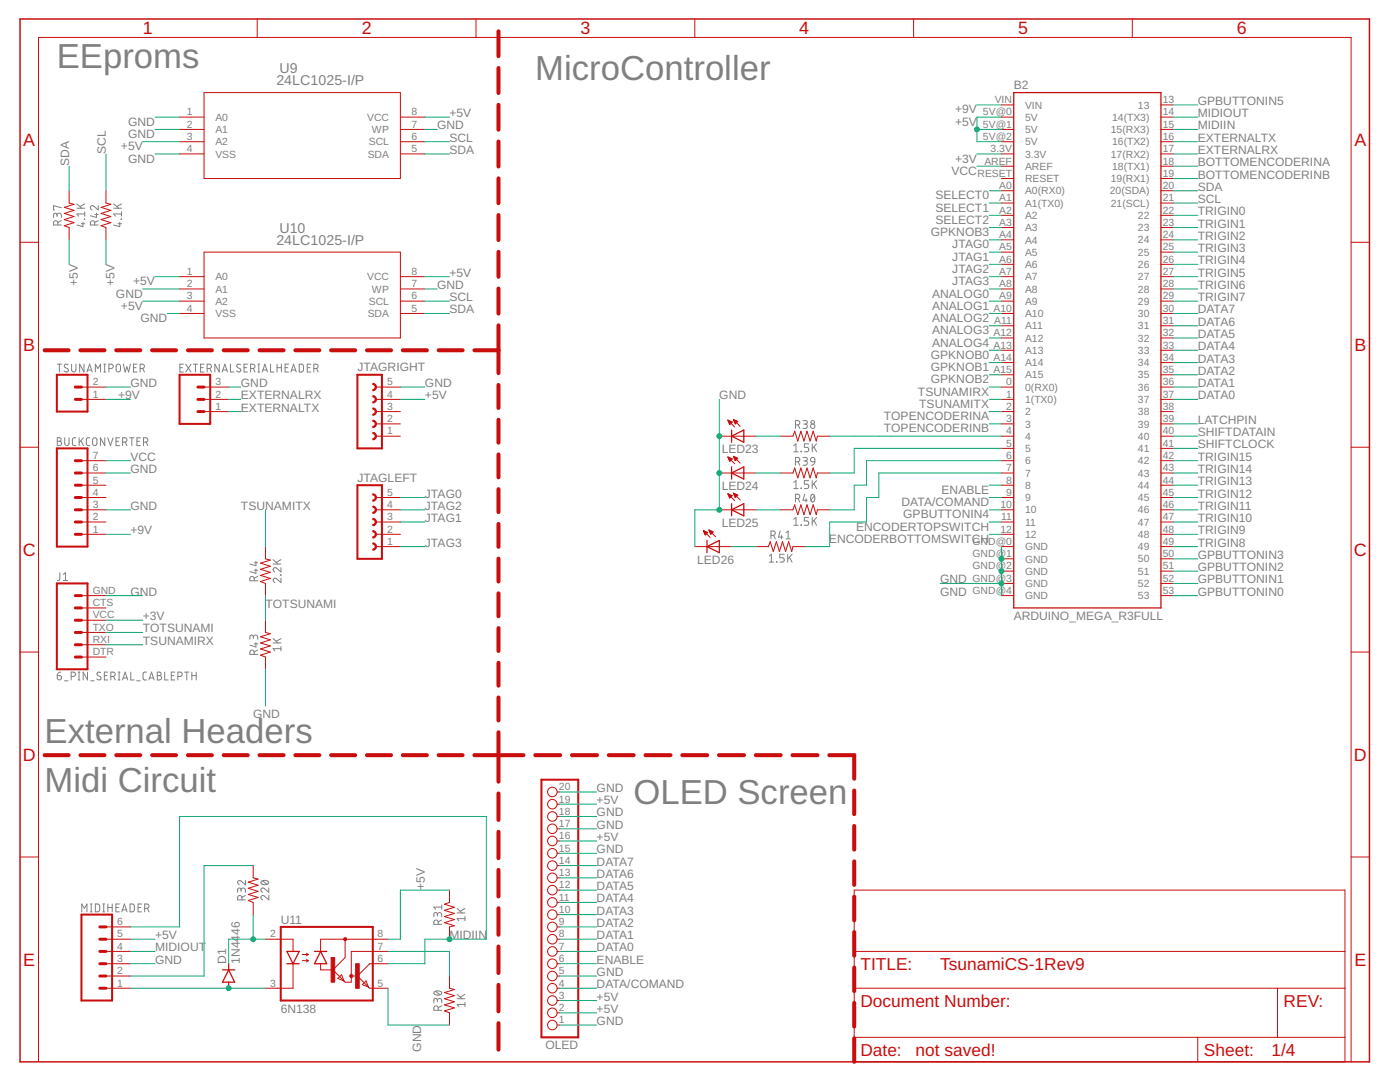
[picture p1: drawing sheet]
<svg xmlns="http://www.w3.org/2000/svg" width="279mm" height="216mm" viewBox="0 0 279 216" stroke-linecap="round" stroke-linejoin="round" font-family="sans-serif">
<g fill="none" stroke="#808080" stroke-width=".2">
<path d="M11.4 43a.43 .43 0 0 1 .4-.5 .43 .43 0 0 1 .5 .5v.4M11.4 43.2l-.1-.5-.3-.2-.3 .2v.7M11.6 44.9v-.4a.43 .43 0 0 0-.5-.5 .43 .43 0 0 0-.4 .5v.4h1.6M12.3 41.5l-1.6-.5v.9h.2M12.3 44l-.7 .4M15.3 41.6h1.6M15.3 40.7l1 .9M16.2 44.6h.7M16.6 44.4v.8l-1.3-.3M16.8 43.7l.1 .1zM16.9 42.7h-1.6l.4 .4M16.9 42.3v.8"/>
<path d="M16.9 40.7l-.9 .5M18.9 44.9v-.4a.43 .43 0 0 0-.4-.5 .43 .43 0 0 0-.5 .5v.4h1.6M18.9 42.8h.7M19.3 42.5v.9l-1.3-.3M19.6 41v.9l-.9-.8a.43 .43 0 0 0-.6 .2 .43 .43 0 0 0 .3 .6M19.6 44l-.7 .4M22.7 41.6h1.6M22.7 40.7l.9 .9M23.6 44.6h.7M23.9 44.4v.8l-1.2-.3M24.2 43.7l.1 .1zM24.3 42.3v.8"/>
<path d="M24.3 42.7h-1.6l.3 .4M24.3 40.7l-1 .5M11.4 72.7h.9M11.9 72.7v1.5M13.6 72.8a.4 .4 0 0 0-.6-.1 .4 .4 0 0 0-.1 .5l.6 .4a.42 .42 0 0 1-.1 .7 .42 .42 0 0 1-.6-.3M14.3 72.7v1.1a.43 .43 0 0 0 .4 .4 .43 .43 0 0 0 .5-.4v-1.1M16.8 72.7v1.5l-.9-1.5v1.5M17.4 74.2l.5-1.5 .5 1.5M17.5 73.8h.8M19 74.2v-1.5l.5 .8 .6-.8v1.5M20.7 72.7h.4M20.7 74.2h.4"/>
<path d="M20.9 72.7v1.5M21.7 73.5h.5a.43 .43 0 0 0 .4-.4 .43 .43 0 0 0-.4-.4h-.5v1.5M23.3 72.8l.3-.1 .3 .1 .1 1a.43 .43 0 0 1-.4 .4 .43 .43 0 0 1-.4-.4zM24.6 72.7l.4 1.5 .3-1 .4 1 .3-1.5M26.6 73.4h.6M27.3 72.7h-.7v1.5h.7M28 73.5h.4a.43 .43 0 0 0 .4-.4 .43 .43 0 0 0-.4-.4h-.4v1.5M28.5 73.5l.3 .7M35.9 73.4h.5M36.6 72.7h-.7v1.5h.7M37.1 72.7l1 1.5M38.1 72.7l-1 1.5"/>
<path d="M38.6 72.7h.8M39 72.7v1.5M40 73.4h.6M40.7 72.7h-.7v1.5h.7M41.3 73.5h.5a.43 .43 0 0 0 .4-.4 .43 .43 0 0 0-.4-.4h-.5v1.5M41.9 73.5l.3 .7M43.8 72.7v1.5l-.9-1.5v1.5M44.3 74.2l.6-1.5 .5 1.5M44.5 73.8h.8M46 72.7v1.5h.7M48 72.8a.39 .39 0 0 0-.6-.1 .39 .39 0 0 0 0 .6l.5 .3a.39 .39 0 0 1 .1 .6 .39 .39 0 0 1-.7-.1l-.1-.1M48.7 73.4h.5"/>
<path d="M49.4 72.7h-.7v1.5h.7M50 73.5h.5a.43 .43 0 0 0 .4-.4 .43 .43 0 0 0-.4-.4h-.5v1.5M50.5 73.5l.4 .7M51.5 72.7h.3M51.5 74.2h.3M51.6 72.7v1.5M52.3 74.2l.6-1.5 .5 1.5M52.5 73.8h.8M54 72.7v1.5h.7M55.3 73.4h.9M55.3 72.7v1.5M56.2 72.7v1.5"/>
<path d="M56.9 73.4h.5M57.6 72.7h-.7v1.5h.7M58.1 74.2l.5-1.5 .5 1.5M58.2 73.8h.8M59.7 72.7h.6l.2 .2 .1 .9-.3 .4h-.6zM61.3 73.4h.5M62 72.7h-.7v1.5h.7M62.6 73.5h.5a.43 .43 0 0 0 .4-.4 .43 .43 0 0 0-.4-.4h-.5v1.5M63.2 73.5l.3 .7M11.4 87.4l.7 .1 .1 .3-.3 .3a.43 .43 0 0 1 .4 .4 .43 .43 0 0 1-.4 .4h-.5zM11.4 88.1h.5M12.9 87.4v1.1a.43 .43 0 0 0 .4 .4 .43 .43 0 0 0 .5-.4v-1.1"/>
<path d="M15.2 87.4h-.5l-.2 .3v1l.2 .2h.5M15.8 87.4v1.5M16.2 87.9l.5 1M16.7 87.4l-.9 .9M17.9 87.4h-.5l-.2 .3 .1 1 .3 .2h.3M18.6 87.5l.5-.1 .2 .2v.9a.43 .43 0 0 1-.4 .4 .43 .43 0 0 1-.4-.4zM20.9 87.4v1.5l-.9-1.5v1.5M21.5 87.4l.5 1.5 .6-1.5M23.2 88.1h.5M23.9 87.4h-.7v1.5h.7M24.5 88.2h.4a.43 .43 0 0 0 .4-.4 .43 .43 0 0 0-.4-.4h-.4v1.5M25 88.2l.3 .7"/>
<path d="M25.9 87.4h.8M26.3 87.4v1.5M27.3 88.1h.6M28 87.4h-.7v1.5h.7M28.6 88.2h.5a.43 .43 0 0 0 .4-.4 .43 .43 0 0 0-.4-.4h-.5v1.5M29.2 88.2l.3 .7M158.4 88.9l.5-.3v1.5M158.4 96.3l.5-.4v1.6M158.4 90.1h.9M158.4 97.5h.9M158.7 84.8h.5a.43 .43 0 0 0 .4-.4 .43 .43 0 0 0-.4-.5h-.5v1.6M158.7 92.1h.5a.43 .43 0 0 0 .4-.4 .43 .43 0 0 0-.4-.4h-.5v1.5"/>
<path d="M158.7 99.5h.5a.43 .43 0 0 0 .4-.5 .43 .43 0 0 0-.4-.4h-.5v1.6M159.3 84.8l.3 .7M159.3 92.1l.3 .7M159.3 99.5l.3 .7M159.9 90l.1 .1zM159.9 97.4l.1 .1zM160.3 83.9h.6l.2 .3-.2 .4h-.5M160.3 91.3h.6l.2 .2-.2 .4-.5 .1M160.6 98.6l-.3 1.2h.8M160.7 84.6a.43 .43 0 0 1 .4 .5 .43 .43 0 0 1-.4 .4h-.4M160.7 92a.43 .43 0 0 1 .4 .4 .43 .43 0 0 1-.4 .4h-.4M160.9 99.5v.7"/>
<path d="M161.4 88.6h-.9v.7h.5a.45 .45 0 0 1 .4 .4 .45 .45 0 0 1-.4 .4h-.5M161.4 95.9h-.9v.7h.5a.45 .45 0 0 1 .4 .4 .45 .45 0 0 1-.4 .5h-.5M161.9 91.4l.3-.1 .3 .1 .1 .7-.7-.1-.1-.3zM162 98.7l.2-.1a.94 .94 0 0 1 0 1.6 .99 .99 0 0 1-.2-1.5zM162.1 88.6v1.5M162.1 95.9v1.6M162.5 89.2l.5 .9M162.5 96.5l.5 1M162.5 99l-.7 .8M162.6 92.1l-.1 .4-.6 .3M163 88.6l-.9 .9M163 95.9l-.9 1"/>
<path d="M11.9 114.3v1.3l-.5 .2M12.6 115.8h.9M12.6 114.6l.5-.3v1.5M50.7 115.9v-.4a.43 .43 0 0 0-.4-.5 .43 .43 0 0 0-.4 .5v.4h1.5M50.7 113.8h.7M50.7 112.3h.7M51.1 113.5v.9l-1.2-.4M51.1 112v.9l-1.2-.4M51.4 115l-.7 .4M54.5 112.5h1.6M54.5 111.7l1 .8M56 114.7l.1 .1z"/>
<path d="M56.1 115.4v.8l-.9-.7a.43 .43 0 0 0-.7 .1 .43 .43 0 0 0 .4 .6M56.1 113.3v.8l-.9-.7a.43 .43 0 0 0-.7 .1 .43 .43 0 0 0 .4 .6M56.1 111.7l-1 .5M153.5 111l.4-.4v1.6M153.5 112.2h.9M153.9 106.8h.4a.43 .43 0 0 0 .4-.4 .43 .43 0 0 0-.4-.4h-.4v1.5M154.4 106.8l.3 .7M155 112.1v.1zM155.7 106l-.3 1.2h.8M156 106.8v.7M156.5 110.6h-.9v.7h.5a.44 .44 0 0 1 .4 .4 .44 .44 0 0 1-.4 .5h-.5M156.9 106.3l.4-.3v1.5"/>
<path d="M156.9 107.5h.8M157.2 110.6v1.6M157.5 111.2l.6 1M158.1 110.6l-.9 1M158.4 103.6l.5-.3v1.5M158.4 104.8h.9M159.9 104.7l.1 .1zM161.4 103.3h-.9v.6h.5a.44 .44 0 0 1 .4 .5 .44 .44 0 0 1-.4 .4h-.5M162.1 103.3v1.5M162.5 103.9l.5 .9M163 103.3l-.9 .9M11.4 134.8h.5a.43 .43 0 0 1 .4 .5 .43 .43 0 0 1-.5 .4 .43 .43 0 0 1-.4-.5z"/>
<path d="M12.1 134.1l-.4 .1-.3 .6M12.9 135.8h.7M14.2 135h.4a.43 .43 0 0 0 .5-.5 .43 .43 0 0 0-.5-.4h-.4v1.6M15.6 134.1h.4M15.6 135.7h.4M15.8 134.1v1.6M17.5 134.1v1.6l-.9-1.6v1.6M18.1 135.8h.7M20.1 134.2a.39 .39 0 0 0-.6 0 .39 .39 0 0 0 0 .6l.5 .2a.39 .39 0 0 1 .1 .6 .39 .39 0 0 1-.6 0l-.2-.1M20.8 134.8h.5M21.5 134.1h-.7v1.6h.7M22.1 135h.5a.43 .43 0 0 0 .4-.5 .43 .43 0 0 0-.4-.4h-.5v1.6"/>
<path d="M22.6 135l.4 .7M23.6 134.1h.3M23.6 135.7h.3M23.8 134.1v1.6M24.4 135.7l.6-1.6 .5 1.6M24.6 135.3h.8M26.1 134.1v1.6h.7M27.3 135.8h.7M29.2 134.1h-.4l-.2 .4v1l.2 .2h.4M29.7 135.7l.5-1.6 .6 1.6M29.8 135.3h.8M31.4 134.1l.7 .1v.5l-.3 .1a.43 .43 0 0 1 .5 .4 .43 .43 0 0 1-.5 .5h-.4z"/>
<path d="M31.4 134.8h.4M32.9 134.1v1.6h.7M34.2 134.8h.5M34.9 134.1h-.7v1.6h.7M35.5 135h.4a.43 .43 0 0 0 .5-.5 .43 .43 0 0 0-.5-.4h-.4v1.6M36.8 134.1h.9M37.3 134.1v1.6M38.3 134.8h.9M38.3 134.1v1.6M39.2 134.1v1.6M50.6 127.1a.43 .43 0 0 1 .4-.4 .43 .43 0 0 1 .4 .4v.5M50.6 127.4l-.1-.5-.4-.2-.2 .2v.7"/>
<path d="M50.7 130.6v-.4a.43 .43 0 0 0-.4-.5 .43 .43 0 0 0-.4 .5v.4h1.5M50.7 128.5h.7M51.1 128.2v.9l-1.2-.4M51.4 129.7l-.7 .4M54.5 128.3h1.6M54.5 127.4l1 .9M56.1 129v.9M56.1 129.4h-1.6l.4 .5M56.1 127.4l-1 .6M48.1 177.6a.43 .43 0 0 1 .4-.4 .43 .43 0 0 1 .5 .4v.5M48.1 177.9v-.5l-.4-.2-.2 .2-.1 .7M48.3 179.6v-.5a.43 .43 0 0 0-.5-.4 .43 .43 0 0 0-.4 .4v.5h1.6"/>
<path d="M49 175.7v.9l-.9-.8a.43 .43 0 0 0-.7 .1 .43 .43 0 0 0 .4 .7M49 178.7l-.7 .3M52.2 175.9a.99 .99 0 0 1 1.4 .2 .94 .94 0 0 1-1.5 0zM52.4 175.7l.9 .7M53.6 178.7v.9l-.8-.8a.43 .43 0 0 0-.7 .1 .43 .43 0 0 0 .3 .7M53.6 177.2v.9l-.8-.8a.43 .43 0 0 0-.7 .1 .43 .43 0 0 0 .3 .7M16.3 181.9v-1.5l.5 .9 .6-.9v1.5M18 181.9h.4M18 180.4h.4M18.2 180.4v1.5M19 180.4h.6l.3 .2v.9l-.3 .4h-.6zM20.5 181.9h.4"/>
<path d="M20.5 180.4h.4M20.7 180.4v1.5M21.5 180.4v1.5M21.5 181.1h.9M22.4 180.4v1.5M23.1 181.1h.6M23.8 180.4h-.7v1.5h.7M24.3 181.9l.5-1.5 .6 1.5M24.4 181.5h.8M26 180.4h.5l.3 .2v.9l-.3 .4h-.5zM27.6 181.1h.5M28.3 180.4h-.7v1.5h.7"/>
<path d="M28.9 181.3h.4a.43 .43 0 0 0 .4-.5 .43 .43 0 0 0-.4-.4h-.4v1.5M29.4 181.3l.3 .6M86.7 197.9a.99 .99 0 0 1 1.5 .2 .91 .91 0 0 1-1.6 0zM86.9 197.8l.9 .7M87.3 199.6a.43 .43 0 0 1 .4-.4 .43 .43 0 0 1 .5 .4v.5M87.3 199.9l-.1-.5-.4-.2-.2 .2v.7M87.3 182.5a.43 .43 0 0 1 .4-.4 .43 .43 0 0 1 .5 .4v.4M87.3 182.8l-.1-.5-.4-.2-.2 .2v.6M87.5 184.4v-.4a.43 .43 0 0 0-.5-.4 .43 .43 0 0 0-.4 .4v.4h1.6M88.2 180.6v.8M88.2 183.6l-.7 .3M88.2 181h-1.6l.3 .4"/>
<path d="M91.2 199.3h1.6M91.2 198.4l1 .9M91.2 182.2h1.6M91.2 181.3l1 .9M92.8 182.9v.8M92.8 198.4l-1 .5M92.8 183.3h-1.6l.4 .4M92.8 181.3l-1 .5M87.5 201.6v-.5a.43 .43 0 0 0-.5-.4 .43 .43 0 0 0-.4 .4v.5h1.6M88.2 200.7l-.7 .4M92.8 200.4h-1.6l.4 .5M92.8 200v.9"/>
<circle cx="162.2" cy="85.1" r=".44"/>
<circle cx="162.2" cy="84.3" r=".35"/>
</g>
<g fill="none" stroke="#c90d0c" stroke-width=".8">
<path d="M99.5 6.2v5M99.5 13.6v5M99.5 20.9v5M99.5 28.2v5M99.5 35.6v5M99.5 42.9v5M99.5 50.2v5M99.5 57.6v5M8.9 69.9h4.8M16 69.9h4.8M23.2 69.9h4.8M30.4 69.9h4.7"/>
<path d="M37.5 69.9h4.8M44.6 69.9h4.8M51.8 69.9h4.8M58.9 69.9h4.8M66.1 69.9h4.8M73.2 69.9h4.8M80.4 69.9h4.8M87.5 69.9h4.8M94.7 69.9h4.8M99.5 64.9v9.6M99.5 76.8v4.6M99.5 83.8v4.5"/>
<path d="M99.5 90.7v4.5M99.5 97.6v4.6M99.5 104.5v4.6M99.5 111.5v4.5M99.5 118.4v4.6M99.5 125.3v4.6M99.5 132.2v4.6M99.5 139.2v4.6M8.9 150.7h4.8M16 150.7h4.8M23.2 150.7h4.8M30.4 150.7h4.7"/>
<path d="M37.5 150.7h4.8M44.6 150.7h4.8M51.8 150.7h4.8M58.9 150.7h4.8M66.1 150.7h4.8M73.2 150.7h4.8M80.4 150.7h4.8M87.5 150.7h4.8M94.7 150.7h9.8M99.5 146.1v9.9M99.5 158.3v5.3M106.8 150.7h5"/>
<path d="M114.2 150.7h4.9M121.5 150.7h5M128.8 150.7h5M136.2 150.7h4.9M143.5 150.7h5M150.8 150.7h5M158.2 150.7h5M165.5 150.7h5v4.7M170.5 157.7v4.8M99.5 166v5.2M99.5 173.6v5.3M170.5 164.8v4.7"/>
<path d="M170.5 171.9v4.7M170.5 178.9v4.7M99.5 181.2v5.3M99.5 188.9v5.3M99.5 196.5v5.3M170.5 186v4.7M170.5 193.1v4.7M99.5 204.2v5.2M170.5 200.1v4.7M170.5 207.2v4.7"/>
</g>
<path d="M11.3 74.8h6.2v7.3h-6.2zM35.8 74.8h6.2v9.8h-6.2zM71.3 74.8h4.9v14.7h-4.9zM11.3 89.5h6.2v19.6h-6.2zM71.3 96.8h4.9v14.7h-4.9zM11.3 116.4h6.2v17.1h-6.2zM108.1 155.6h7.3v51.4h-7.3zM16.3 182.5h6.1v17.1h-6.1zM56 185h18.4v14.6h-18.4z" fill="none" stroke="#c90d0c" stroke-width=".4"/>
<g fill="none" stroke="#c90d0c" stroke-width=".2">
<path d="M40.7 18.5h39.2v17.1h-39.2zM51.3 3.8v3.7M95 3.8v3.7M138.7 3.8v3.7M182.3 3.8v3.7M226 3.8v3.7M13.8 38.1v2.4l1 .3-2 .6 2 .6-2 .6 2 .6-2 .6 2 .6-2 .6 1 .4v2.5M21.1 38.1v2.4l1 .3-1.9 .6 1.9 .6-1.9 .6 1.9 .6-1.9 .6 1.9 .6-1.9 .6 .9 .4v2.5M35.8 23.4h4.9M35.8 25.8h4.9M35.8 28.3h4.9M35.8 30.7h4.9"/>
<path d="M79.9 23.4h4.9M79.9 25.8h4.9M79.9 28.3h4.9M79.9 30.7h4.9M199.9 23.4h2.4M199.9 25.8h2.4M199.9 28.3h2.4M199.9 30.7h2.4M199.9 35.6h2.4M199.9 38.1h2.4M199.9 33.2h2.4M199.9 20.9h2.4"/>
<path d="M231.7 23.4h2.4M231.7 25.8h2.4M231.7 28.3h2.4M231.7 30.7h2.4M231.7 35.6h2.4M231.7 38.1h2.4M231.7 33.2h2.4M231.7 20.9h2.4M4 48.3h3.7M35.8 55.2h4.9M35.8 57.7h4.9M40.7 50.3h39.2v17.1h-39.2z"/>
<path d="M79.9 55.2h4.9M79.9 57.7h4.9M199.9 55.2h2.4M199.9 57.7h2.4M199.9 50.3h2.4M199.9 40.5h2.4M199.9 43h2.4M199.9 45.4h2.4M199.9 47.9h2.4M199.9 52.7h2.4M231.7 55.2h2.4M231.7 57.7h2.4"/>
<path d="M231.7 50.3h2.4M231.7 40.5h2.4M231.7 43h2.4M231.7 45.4h2.4M231.7 47.9h2.4M231.7 52.7h2.4M269.6 48.3h3.7M16.3 79.7h4.8M16.3 77.2h4.8M35.8 60.1h4.9M35.8 62.5h4.9M40.7 79.7h4.9"/>
<path d="M40.7 77.2h4.9M75 79.7h4.9M75 77.2h4.9M79.9 60.1h4.9M79.9 62.5h4.9M199.9 79.7h2.4M199.9 77.2h2.4M199.9 60.1h2.4M199.9 62.5h2.4M199.9 67.4h2.4M199.9 65h2.4M199.9 69.9h2.4"/>
<path d="M199.9 72.3h2.4M199.9 74.8h2.4M231.7 79.7h2.4M231.7 77.2h2.4M231.7 60.1h2.4M231.7 62.5h2.4M231.7 67.4h2.4M231.7 65h2.4M231.7 69.9h2.4M231.7 72.3h2.4M231.7 74.8h2.4M4 89.2h3.7"/>
<path d="M16.3 99.3h4.8M16.3 96.8h4.8M16.3 94.4h4.8M16.3 91.9h4.8M40.7 82.1h4.9M75 87h4.9M75 84.6h4.9M75 82.1h4.9M75 99.3h4.9M143.6 87h7.3M143.6 94.4h7.3M145.3 83.8l1.3 1.4"/>
<path d="M145.3 83.9h.1M145.3 83.8l.8 .4-.5 .5zM145.3 91.2l1.3 1.3M145.3 91.2l.8 .4M145.3 91.2l.3 .9M145.3 98.5l1.3 1.4M145.3 98.5l.8 .4-.5 .5zM145.3 91.2h.1M145.3 98.6h.1M145.3 84h.2M145.3 91.3h.3M145.4 98.7h.3"/>
<path d="M145.4 84.1h.4M145.4 91.5h.5M145.4 98.8h.5M145.4 84.2h.7M145.4 91.6h.7M145.4 98.9h.7M145.5 84.3h.5M145.5 91.7h.5M145.5 99.1h.5M145.5 84.4h.4M145.5 91.8h.4M145.5 99.2h.4"/>
<path d="M145.6 84.5h.2M145.6 99.3h.2M145.6 91.9h.2M145.6 84.7h.1M145.6 92h.1M146.1 91.6l-.5 .5M146.4 83.7l1.3 1.4M146.4 83.7l.8 .4-.5 .5zM146.4 83.7h.1M146.4 91.1l1.3 1.3M146.4 91.1l.8 .3M146.4 91.1l.3 .8"/>
<path d="M146.4 98.4l1.3 1.4M146.4 98.4l.8 .4-.5 .5zM146.4 91.1h.1M146.4 98.5h.1M146.4 83.9h.3M146.4 91.2h.3M146.5 98.6h.3M146.5 84h.4M146.5 91.3h.5M146.5 98.7h.5M146.5 84.1h.7M146.5 91.5h.7"/>
<path d="M146.5 98.8h.7M146.6 84.2h.5M146.6 91.6h.5M146.6 98.9h.5M146.6 84.3h.4M146.6 91.7h.4M146.6 99.1h.4M146.7 84.4h.2M146.7 91.8h.2M146.7 99.2h.1M146.7 91.9h.1M146.7 84.5h.1"/>
<path d="M147.2 91.4l-.5 .5M155.8 87h2.4l.4-1 .6 2 .6-2 .6 2 .7-2 .6 2 .6-2 .6 2 .2-1h2.5M155.8 94.4h2.4l.4-1 .6 2 .6-2 .6 2 .7-2 .6 2 .6-2 .6 2 .2-1h2.5M199.9 87h2.4M199.9 84.6h2.4M199.9 82.1h2.4M199.9 99.3h2.4M199.9 96.8h2.4M199.9 94.4h2.4M199.9 91.9h2.4M199.9 89.5h2.4M231.7 87h2.4"/>
<path d="M231.7 84.6h2.4M231.7 82.1h2.4M231.7 99.3h2.4M231.7 96.8h2.4M231.7 94.4h2.4M231.7 91.9h2.4M231.7 89.5h2.4M269.6 89.2h3.7M16.3 106.6h4.8M16.3 104.2h4.8M16.3 101.7h4.8M16.3 118.9h4.8"/>
<path d="M53 109.1v2.4l1 .3-2 .6 2 .6-2 .6 2 .6-2 .6 2 .6-2 .6 1 .4v2.5M75 109.1h4.9M75 106.6h4.9M75 104.2h4.9M75 101.7h4.9M138.7 109.1h7.3M140.4 105.9l1.3 1.3M140.4 105.9l.8 .4-.5 .4zM140.4 106h.2M140.5 106.1h.3M140.5 106.2h.6M140.5 106.3h.7"/>
<path d="M140.6 106.4h.5M140.7 106.5h.2M140.7 106.7h.1M141.5 105.7l1.3 1.4M141.5 105.7l.8 .4-.5 .5zM141.5 105.9h.2M141.6 106h.3M141.6 106.1h.6M141.7 106.2h.6M141.7 106.3h.5M141.8 106.4h.2M141.8 106.5h.1"/>
<path d="M143.6 101.7h7.3M150.9 109.1h2.5l.3-1 .6 1.9 .6-1.9 .7 1.9 .6-1.9 .6 1.9 .6-1.9 .6 1.9 .2-.9h2.5M155.8 101.7h2.4l.4-1 .6 2 .6-2 .6 2 .7-2 .6 2 .6-2 .6 2 .2-1h2.5M199.9 109.1h2.4M199.9 106.6h2.4M199.9 104.2h2.4M199.9 101.7h2.4M199.9 118.9h2.4M199.9 111.5h2.4M199.9 114h2.4M199.9 116.4h2.4M231.7 109.1h2.4"/>
<path d="M231.7 106.6h2.4M231.7 104.2h2.4M231.7 101.7h2.4M231.7 118.9h2.4M231.7 111.5h2.4M231.7 114h2.4M231.7 116.4h2.4M4 130.1h3.7M16.3 131.1h4.8M16.3 128.7h4.8M16.3 126.2h4.8M16.3 123.8h4.8"/>
<path d="M16.3 121.3h4.8M53 123.8v2.4l1 .2-2 .7 2 .6-2 .6 2 .6-2 .6 2 .6-2 .6 1 .4v2.4M269.6 130.1h3.7M111.2 158h.5M4 171h3.7M50.5 172.7v2.5l1 .2-1.9 .6 1.9 .6-1.9 .6 1.9 .7-1.9 .6 1.9 .6-1.9 .6 .9 .4v2.4M89.7 177.6v2.5l-1 .3 2 .6-2 .7 2 .6-2 .6 2 .6-2 .6 2 .6-1 .3v2.4M111.2 177.6h.5M111.2 175.2h.5M111.2 172.7h.5M111.2 170.3h.5M111.2 167.8h.5"/>
<path d="M111.2 165.4h.5M111.2 162.9h.5M111.2 160.5h.5M170.5 177.6h97.9v34.3h-97.9zM269.6 171h3.7M21.1 197.2h4.9M21.1 194.8h4.9M21.1 192.3h4.9M21.1 189.8h4.9M21.1 187.4h4.9M21.1 185h4.9M53 187.4h5.5v2.4"/>
<path d="M58.5 192.3v4.9h-5.5M60.3 190.5h1.2M60.3 191.7h1.2M61.2 190.2l.3 .3M61.2 191.5l.3 .2M61.5 190.5l-.3 .2M61.5 191.7l-.3 .2M64 192.3v1.2h2.4M66.4 193.5l2.2 2.2M67.4 195.2l.8-.7 .4 1.2zM68.9 187.4v3.7l-2.5 2.4M70.1 194.8h1.2"/>
<path d="M71.3 194.8l2.2 2.2M72.3 196.5l.7-.8 .5 1.3zM73.5 197l.3 .2h3.6M77.4 192.3h-3.6l-2.5 2.5M77.4 189.8h-7.3v6.2h-1.2l-.3-.3M77.4 187.4h-13.4v2.4M89.7 194.8v2.4l1 .2-2 .7 2 .6-2 .6 2 .6-2 .6 2 .6-2 .6 1 .4v2.4M111.2 199.6h.5M111.2 197.2h.5M111.2 194.8h.5M111.2 192.3h.5M111.2 189.8h.5"/>
<path d="M111.2 187.4h.5M111.2 185h.5M111.2 182.5h.5M111.2 180.1h.5M170.5 197.2h97.9M170.5 189.8h97.9M255 197.2v9.8M7.7 211.9v-204.4h261.9v204.4M111.2 204.5h.5M111.2 202.1h.5M170.5 207h97.9M239 207v4.9"/>
<circle cx="110.2" cy="158" r=".95"/>
<circle cx="110.2" cy="160.5" r=".95"/>
<circle cx="110.2" cy="167.8" r=".95"/>
<circle cx="110.2" cy="162.9" r=".95"/>
<circle cx="110.2" cy="165.4" r=".95"/>
<circle cx="110.2" cy="170.3" r=".95"/>
<circle cx="110.2" cy="172.7" r=".95"/>
<circle cx="110.2" cy="177.6" r=".95"/>
<circle cx="110.2" cy="175.2" r=".95"/>
<circle cx="110.2" cy="180.1" r=".95"/>
<circle cx="110.2" cy="185" r=".95"/>
<circle cx="110.2" cy="199.6" r=".95"/>
<circle cx="110.2" cy="189.8" r=".95"/>
<circle cx="110.2" cy="187.4" r=".95"/>
<circle cx="110.2" cy="197.2" r=".95"/>
<circle cx="110.2" cy="194.8" r=".95"/>
<circle cx="110.2" cy="192.3" r=".95"/>
<circle cx="110.2" cy="182.5" r=".95"/>
<circle cx="110.2" cy="204.5" r=".95"/>
<circle cx="110.2" cy="202.1" r=".95"/>
</g>
<g fill="#c90d0c" stroke="#c90d0c" stroke-width=".2">
<path d="M74.4 81.4a.73 .73 0 0 1 .7 .7 .73 .73 0 0 1-.7 .8v-.3a.49 .49 0 0 0 .5-.5 .49 .49 0 0 0-.5-.5z" fill-rule="evenodd"/>
<path d="M74.4 83.8a.74 .74 0 0 1 .7 .8 .74 .74 0 0 1-.7 .7v-.2a.49 .49 0 0 0 .5-.5 .49 .49 0 0 0-.5-.5z" fill-rule="evenodd"/>
<path d="M74.4 86.3a.73 .73 0 0 1 .7 .7 .73 .73 0 0 1-.7 .8v-.3a.5 .5 0 0 0 .5-.5 .5 .5 0 0 0-.5-.5z" fill-rule="evenodd"/>
<path d="M74.4 76.5a.74 .74 0 0 1 .7 .7 .74 .74 0 0 1-.7 .8v-.3a.49 .49 0 0 0 .5-.5 .49 .49 0 0 0-.5-.4z" fill-rule="evenodd"/>
<path d="M74.4 79a.73 .73 0 0 1 .7 .7 .73 .73 0 0 1-.7 .7v-.2a.49 .49 0 0 0 .5-.5 .49 .49 0 0 0-.5-.5z" fill-rule="evenodd"/>
<path d="M74.4 103.4a.73 .73 0 0 1 .7 .8 .73 .73 0 0 1-.7 .7v-.3a.49 .49 0 0 0 .5-.4 .49 .49 0 0 0-.5-.5z" fill-rule="evenodd"/>
<path d="M74.4 105.9a.74 .74 0 0 1 .7 .7 .74 .74 0 0 1-.7 .8v-.3a.49 .49 0 0 0 .5-.5 .49 .49 0 0 0-.5-.5z" fill-rule="evenodd"/>
<path d="M74.4 108.3a.73 .73 0 0 1 .7 .8 .73 .73 0 0 1-.7 .7v-.2a.5 .5 0 0 0 .5-.5 .5 .5 0 0 0-.5-.5z" fill-rule="evenodd"/>
<path d="M74.4 98.5a.74 .74 0 0 1 .7 .8 .74 .74 0 0 1-.7 .7v-.2a.49 .49 0 0 0 .5-.5 .49 .49 0 0 0-.5-.5z" fill-rule="evenodd"/>
<path d="M74.4 101a.73 .73 0 0 1 .7 .7 .73 .73 0 0 1-.7 .7v-.2a.5 .5 0 0 0 .5-.5 .5 .5 0 0 0-.5-.5z" fill-rule="evenodd"/>
<path d="M68.7 187.2h.4v.4l-.2 .1-.2-.1-.1-.2z" fill-rule="evenodd"/>
<path d="M69.9 194.5h.4v.5l-.2 .1-.2-.1-.1-.2z" fill-rule="evenodd"/>
</g>
<g fill="none" stroke="#c90d0c" stroke-width=".59">
<path d="M15 77.2h1.3M15 79.7h1.3M39.5 77.2h1.2M39.5 79.7h1.2M15 96.8h1.3M15 99.3h1.3M15 94.4h1.3M15 91.9h1.3M39.5 82.1h1.2M15 118.9h1.3M15 101.7h1.3M15 104.2h1.3"/>
<path d="M15 106.6h1.3M15 126.2h1.3M15 128.7h1.3M15 131.1h1.3M15 121.3h1.3M15 123.8h1.3M19.9 192.3h1.2M19.9 194.8h1.2M19.9 197.2h1.2M19.9 187.4h1.2M19.9 189.8h1.2M19.9 185h1.2"/>
</g>
<g fill="none" stroke="#c90d0c" stroke-width=".25">
<path d="M202.3 18.5h29.4v102.8h-29.4zM146 87l2.4-1.2v2.4zM146 85.8v2.4M146 93.2v2.4M146 94.4l2.4-1.2v2.4zM141.1 109.1l2.5-1.3v2.5zM141.1 107.8v2.5M146 100.5v2.4M146 101.7l2.4-1.2v2.4zM44.4 193.5h2.4M45.6 193.5l1.2 2.5h-2.4zM45.6 192.3v1.2"/>
<path d="M45.6 196v1.2M57.3 189.8h2.4l-1.2 2.5zM57.3 192.3h2.4M62.8 189.8h2.4M64 189.8l1.2 2.5h-2.4z"/>
</g>
<path d="M4 3.8h269.3v208.1h-269.3z" fill="none" stroke="#c90d0c" stroke-width=".3"/>
<g fill="#c90d0c" stroke="#c90d0c" stroke-width=".2">
<path d="M66.1 191.1h.7v4.9h-.7z"/>
<path d="M71 192.3h.7v4.9h-.7z"/>
</g>
<g fill="none" stroke="#0dab76" stroke-width=".2">
<path d="M13.8 33.2v4.9M21.1 30.7v7.4M28.5 28.3h7.3M30.9 25.8h4.9M30.9 30.7h4.9M30.9 23.4h4.9M84.8 25.8h2.4M84.8 30.7h4.9M84.8 23.4h4.9M84.8 28.3h4.9M195 25.8h4.9M195 30.7h4.9"/>
<path d="M195 33.2h4.9M195 20.9h4.9M197.4 38.1h2.5M199.9 23.4h-4.9v4.9h4.9M234.1 25.8h4.9M234.1 30.7h4.9M234.1 23.4h4.9M234.1 38.1h4.9M234.1 33.2h4.9M234.1 28.3h4.9M234.1 35.6h4.9M234.1 20.9h4.9"/>
<path d="M13.8 47.9v4.8M21.1 47.9v4.8M28.5 57.7h7.3M30.9 55.2h4.9M84.8 57.7h2.4M84.8 55.2h4.9M197.4 57.7h2.5M197.4 43h2.5M197.4 45.4h2.5M197.4 47.9h2.5M197.4 50.3h2.5M197.4 52.7h2.5"/>
<path d="M197.4 55.2h2.5M197.4 40.5h2.5M234.1 57.7h4.9M234.1 43h4.9M234.1 45.4h4.9M234.1 47.9h4.9M234.1 50.3h4.9M234.1 52.7h4.9M234.1 55.2h4.9M234.1 40.5h4.9M21.1 77.2h4.9M21.1 79.7h4.9"/>
<path d="M28.5 60.1h7.3M33.4 62.5h2.4M45.6 77.2h2.5M45.6 79.7h2.5M79.9 77.2h4.9M79.9 79.7h4.9M84.8 62.5h4.9M84.8 60.1h4.9M143.6 79.7v22h-4.9v7.4M197.4 77.2h2.5M197.4 62.5h2.5M197.4 60.1h2.5"/>
<path d="M197.4 65h2.5M197.4 69.9h2.5M197.4 72.3h2.5M197.4 74.8h2.5M197.4 67.4h2.5M197.4 79.7h2.5M234.1 77.2h4.9M234.1 62.5h4.9M234.1 60.1h4.9M234.1 65h4.9M234.1 69.9h4.9M234.1 72.3h4.9"/>
<path d="M234.1 74.8h4.9M234.1 67.4h4.9M234.1 79.7h4.9M21.1 94.4h4.9M21.1 91.9h4.9M45.6 82.1h2.5M79.9 99.3h4.9M150.9 94.4h4.9M150.9 87h4.9M165.6 87h34.3M197.4 96.8h2.5M197.4 99.3h2.5"/>
<path d="M197.4 84.6h2.5M197.4 82.1h2.5M199.9 91.9h-27v4.9h-2.4v4.9h-4.9M199.9 89.5h-29.4v4.9h-4.9M199.9 94.4h-24.5v4.9h-2.5v4.9h-7.3v4.9h-4.9M234.1 94.4h4.9M234.1 91.9h4.9M234.1 96.8h4.9M234.1 99.3h4.9M234.1 87h4.9M234.1 84.6h4.9M234.1 89.5h4.9"/>
<path d="M21.1 118.9h7.4M21.1 101.7h4.9M21.1 106.6h4.9M53 101.7v7.4M53 118.9v4.9M79.9 101.7h4.9M79.9 104.2h4.9M79.9 109.1h4.9M146 109.1h4.9M150.9 101.7h4.9M187.6 116.4h12.3M197.4 101.7h2.5"/>
<path d="M197.4 104.2h2.5M197.4 106.6h2.5M199.9 109.1v9.8M234.1 116.4h4.9M234.1 118.9h4.9M234.1 101.7h4.9M234.1 104.2h4.9M234.1 106.6h4.9M234.1 109.1h4.9M234.1 114h4.9M234.1 111.5h4.9M21.1 126.2h7.4"/>
<path d="M21.1 123.8h7.4M21.1 128.7h7.4M53 133.5v7.4M111.7 158h7.4M50.5 172.7h-9.8v22.1h-14.7M89.7 177.6h-9.8v9.8h-2.5M111.7 162.9h7.4M111.7 165.4h7.4M111.7 170.3h7.4M111.7 160.5h7.4M111.7 167.8h7.4M111.7 177.6h7.4"/>
<path d="M111.7 175.2h7.4M111.7 172.7h7.4M26 185h9.8v-22.1h61.2v24.5h-12.2v4.9h-7.4M26 192.3h4.9M26 187.4h4.9M26 189.8h4.9M26 197.2h27M50.5 182.5v4.9M53 187.4h-7.4v4.9M77.4 197.2v7.3h12.3M77.4 189.8h12.3v5M111.7 194.8h7.4"/>
<path d="M111.7 192.3h7.4M111.7 199.6h7.4M111.7 187.4h7.4M111.7 180.1h7.4M111.7 182.5h7.4M111.7 185h7.4M111.7 189.8h7.4M111.7 197.2h7.4M111.7 204.5h7.4M111.7 202.1h7.4"/>
</g>
<g fill="#0dab76" stroke="#0dab76" stroke-width=".2">
<circle cx="199.9" cy="116.4" r=".49"/>
<circle cx="199.9" cy="111.5" r=".49"/>
<circle cx="199.9" cy="114" r=".49"/>
<circle cx="143.6" cy="101.7" r=".49"/>
<circle cx="143.6" cy="94.4" r=".49"/>
<circle cx="143.6" cy="87" r=".49"/>
<circle cx="195" cy="25.8" r=".49"/>
<circle cx="89.7" cy="187.4" r=".49"/>
<circle cx="50.5" cy="187.4" r=".49"/>
<circle cx="45.6" cy="197.2" r=".49"/>
</g>
<g font-size="6.9" fill="#808080">
<text x="11.3" y="13.6">EEproms</text>
<text x="106.8" y="16">MicroController</text>
<text x="8.9" y="148.2">External Headers</text>
<text x="8.9" y="158">Midi Circuit</text>
<text x="126.4" y="160.5">OLED Screen</text>
</g>
<g font-size="3.6" fill="#c90d0c">
<text x="28.5" y="6.9">1</text>
<text x="72.2" y="6.9">2</text>
<text x="115.9" y="6.9">3</text>
<text x="159.5" y="6.9">4</text>
<text x="203.2" y="6.9">5</text>
<text x="246.8" y="6.9">6</text>
<text x="4.7" y="29.2">A</text>
<text x="270.3" y="29.2">A</text>
<text x="4.7" y="70">B</text>
<text x="270.3" y="70">B</text>
<text x="4.6" y="110.9">C</text>
<text x="270.2" y="110.9">C</text>
<text x="4.6" y="151.8">D</text>
<text x="270.2" y="151.8">D</text>
<text x="4.7" y="192.7">E</text>
<text x="270.3" y="192.7">E</text>
</g>
<g font-size="3.5" fill="#c90d0c">
<text x="171.7" y="193.5">TITLE:</text>
<text x="187.6" y="193.5">TsunamiCS-1Rev9</text>
<text x="171.7" y="200.9">Document Number:</text>
<text x="256.2" y="200.9">REV:</text>
<text x="171.7" y="210.7">Date:</text>
<text x="182.7" y="210.7">not saved!</text>
<text x="240.3" y="210.7">Sheet:</text>
<text x="253.7" y="210.7">1/4</text>
</g>
<g font-size="2.8" fill="#808080">
<text x="55.1" y="17">24LC1025-I/P</text>
<text x="55.8" y="14.6">U9</text>
<text x="55.8" y="46.4">U10</text>
<text x="55.1" y="48.9">24LC1025-I/P</text>
</g>
<g font-size="2.4" fill="#808080">
<text x="202.3" y="17.7">B2</text>
<text x="89.7" y="23.4">+5V</text>
<text x="190.6" y="22.6">+9V</text>
<text x="239" y="23.4">MIDIOUT</text>
<text x="239" y="20.9">GPBUTTONIN5</text>
<text x="24.1" y="30">+5V</text>
<text x="25.6" y="25.1">GND</text>
<text x="25.6" y="27.5">GND</text>
<text x="87.2" y="25.8">GND</text>
<text x="89.7" y="28.3">SCL</text>
<text x="190.6" y="25.1">+5V</text>
<text x="239" y="28.3">EXTERNALTX</text>
<text x="239" y="25.8">MIDIIN</text>
<text x="13.8" y="33.2" transform="rotate(-90 13.8 33.2)">SDA</text>
<text x="21.1" y="30.7" transform="rotate(-90 21.1 30.7)">SCL</text>
<text x="25.6" y="32.4">GND</text>
<text x="89.7" y="30.7">SDA</text>
<text x="189.9" y="34.9">VCC</text>
<text x="190.6" y="32.4">+3V</text>
<text x="239" y="33.2">BOTTOMENCODERINA</text>
<text x="239" y="35.6">BOTTOMENCODERINB</text>
<text x="239" y="30.7">EXTERNALRX</text>
<text x="186.7" y="39.8">SELECT0</text>
<text x="239" y="38.1">SDA</text>
<text x="239" y="40.5">SCL</text>
<text x="185.8" y="47.1">GPKNOB3</text>
<text x="186.7" y="42.2">SELECT1</text>
<text x="186.7" y="44.7">SELECT2</text>
<text x="239" y="43">TRIGIN0</text>
<text x="239" y="45.4">TRIGIN1</text>
<text x="239" y="47.9">TRIGIN2</text>
<text x="190.1" y="49.6">JTAG0</text>
<text x="190.1" y="52">JTAG1</text>
<text x="239" y="50.3">TRIGIN3</text>
<text x="239" y="52.8">TRIGIN4</text>
<text x="15.5" y="57.1" transform="rotate(-90 15.5 57.1)">+5V</text>
<text x="22.9" y="57.1" transform="rotate(-90 22.9 57.1)">+5V</text>
<text x="23.1" y="59.4">GND</text>
<text x="26.6" y="56.9">+5V</text>
<text x="87.2" y="57.7">GND</text>
<text x="89.7" y="55.2">+5V</text>
<text x="186" y="59.4">ANALOG0</text>
<text x="190.1" y="54.5">JTAG2</text>
<text x="190.1" y="56.9">JTAG3</text>
<text x="239" y="55.2">TRIGIN5</text>
<text x="239" y="57.7">TRIGIN6</text>
<text x="24.1" y="61.8">+5V</text>
<text x="28" y="64.3">GND</text>
<text x="89.7" y="62.5">SDA</text>
<text x="89.7" y="60.1">SCL</text>
<text x="186" y="61.8">ANALOG1</text>
<text x="186" y="64.3">ANALOG2</text>
<text x="239" y="60.1">TRIGIN7</text>
<text x="239" y="65">DATA6</text>
<text x="239" y="62.5">DATA7</text>
<text x="185.8" y="71.6">GPKNOB0</text>
<text x="186" y="66.7">ANALOG3</text>
<text x="186" y="69.2">ANALOG4</text>
<text x="239" y="69.9">DATA4</text>
<text x="239" y="67.4">DATA5</text>
<text x="26" y="77.2">GND</text>
<text x="48.1" y="77.2">GND</text>
<text x="71.3" y="74.1">JTAGRIGHT</text>
<text x="84.8" y="77.2">GND</text>
<text x="185.8" y="74.1">GPKNOB1</text>
<text x="185.8" y="76.5">GPKNOB2</text>
<text x="239" y="72.3">DATA3</text>
<text x="239" y="74.8">DATA2</text>
<text x="239" y="77.2">DATA1</text>
<text x="23.6" y="79.7">+9V</text>
<text x="48.1" y="79.7">EXTERNALRX</text>
<text x="48.1" y="82.1">EXTERNALTX</text>
<text x="84.8" y="79.7">+5V</text>
<text x="143.6" y="79.7">GND</text>
<text x="176.4" y="83.8">TOPENCODERINA</text>
<text x="183.2" y="79">TSUNAMIRX</text>
<text x="183.4" y="81.4">TSUNAMITX</text>
<text x="239" y="79.7">DATA0</text>
<text x="176.4" y="86.3">TOPENCODERINB</text>
<text x="239" y="87">SHIFTDATAIN</text>
<text x="239" y="84.6">LATCHPIN</text>
<text x="239" y="89.5">SHIFTCLOCK</text>
<text x="26" y="94.4">GND</text>
<text x="26" y="91.9">VCC</text>
<text x="144" y="90.5">LED23</text>
<text x="239" y="91.9">TRIGIN15</text>
<text x="239" y="94.4">TRIGIN14</text>
<text x="26" y="101.7">GND</text>
<text x="48.1" y="101.7">TSUNAMITX</text>
<text x="71.3" y="96.1">JTAGLEFT</text>
<text x="84.8" y="99.3">JTAG0</text>
<text x="84.8" y="101.7">JTAG2</text>
<text x="144" y="97.8">LED24</text>
<text x="179.9" y="101">DATA/COMAND</text>
<text x="187.9" y="98.5">ENABLE</text>
<text x="239" y="96.8">TRIGIN13</text>
<text x="239" y="99.3">TRIGIN12</text>
<text x="239" y="101.7">TRIGIN11</text>
<text x="26" y="106.6">+9V</text>
<text x="84.8" y="104.2">JTAG1</text>
<text x="144" y="105.1">LED25</text>
<text x="170.9" y="105.9">ENCODERTOPSWITCH</text>
<text x="180.3" y="103.4">GPBUTTONIN4</text>
<text x="239" y="104.2">TRIGIN10</text>
<text x="239" y="106.6">TRIGIN9</text>
<text x="84.8" y="109.1">JTAG3</text>
<text x="139.1" y="112.5">LED26</text>
<text x="165.4" y="108.3">ENCODERBOTTOMSWITCH</text>
<text x="239" y="109.1">TRIGIN8</text>
<text x="239" y="114">GPBUTTONIN2</text>
<text x="239" y="111.5">GPBUTTONIN3</text>
<text x="26" y="118.9">GND</text>
<text x="187.6" y="118.9">GND</text>
<text x="187.6" y="116.4">GND</text>
<text x="239" y="118.9">GPBUTTONIN0</text>
<text x="239" y="116.4">GPBUTTONIN1</text>
<text x="28.5" y="123.8">+3V</text>
<text x="53" y="121.3">TOTSUNAMI</text>
<text x="202.3" y="123.8">ARDUINO_MEGA_R3FULL</text>
<text x="28.5" y="126.2">TOTSUNAMI</text>
<text x="28.5" y="128.6">TSUNAMIRX</text>
<text x="50.5" y="143.3">GND</text>
<text x="119.1" y="158">GND</text>
<text x="119.1" y="160.5">+5V</text>
<text x="119.1" y="162.9">GND</text>
<text x="119.1" y="165.4">GND</text>
<text x="119.1" y="167.8">+5V</text>
<text x="119.1" y="170.3">GND</text>
<text x="119.1" y="172.7">DATA7</text>
<text x="84.8" y="177.6" transform="rotate(-90 84.8 177.6)">+5V</text>
<text x="119.1" y="177.6">DATA5</text>
<text x="119.1" y="175.2">DATA6</text>
<text x="56" y="184.3">U11</text>
<text x="119.1" y="180.1">DATA4</text>
<text x="119.1" y="182.5">DATA3</text>
<text x="119.1" y="185">DATA2</text>
<text x="30.9" y="187.4">+5V</text>
<text x="30.9" y="189.9">MIDIOUT</text>
<text x="89.7" y="187.4">MIDIIN</text>
<text x="119.1" y="187.4">DATA1</text>
<text x="119.1" y="189.9">DATA0</text>
<text x="30.9" y="192.3">GND</text>
<text x="45.2" y="192.3" transform="rotate(-90 45.2 192.3)">D1</text>
<text x="47.9" y="192.3" transform="rotate(-90 47.9 192.3)">1N4446</text>
<text x="119.1" y="194.7">GND</text>
<text x="119.1" y="192.3">ENABLE</text>
<text x="119.1" y="197.2">DATA/COMAND</text>
<text x="56" y="202.1">6N138</text>
<text x="119.1" y="199.6">+5V</text>
<text x="119.1" y="202.1">+5V</text>
<text x="84.1" y="209.9" transform="rotate(-90 84.1 209.9)">GND</text>
<text x="108.8" y="209.3">OLED</text>
<text x="119.1" y="204.5">GND</text>
</g>
<g font-size="2.1" fill="#808080">
<text x="37.3" y="23">1</text>
<text x="82.2" y="23">8</text>
<text x="196.2" y="23">5V@0</text>
<text x="198.5" y="20.6">VIN</text>
<text x="204.6" y="21.7">VIN</text>
<text x="227.1" y="21.7">13</text>
<text x="232" y="20.6">13</text>
<text x="232" y="23">14</text>
<text x="37.3" y="25.5">2</text>
<text x="37.3" y="27.9">3</text>
<text x="43" y="24.1">A0</text>
<text x="43" y="26.6">A1</text>
<text x="43" y="29">A2</text>
<text x="73.3" y="24.1">VCC</text>
<text x="73.6" y="29">SCL</text>
<text x="74.2" y="26.6">WP</text>
<text x="82.2" y="27.9">6</text>
<text x="82.2" y="25.5">7</text>
<text x="196.2" y="25.5">5V@1</text>
<text x="196.2" y="27.9">5V@2</text>
<text x="204.6" y="24.1">5V</text>
<text x="204.6" y="26.6">5V</text>
<text x="204.6" y="29">5V</text>
<text x="221.7" y="26.6">15(RX3)</text>
<text x="221.9" y="29">16(TX2)</text>
<text x="221.9" y="24.1">14(TX3)</text>
<text x="232" y="27.9">16</text>
<text x="232" y="25.5">15</text>
<text x="37.3" y="30.4">4</text>
<text x="43" y="31.5">VSS</text>
<text x="73.4" y="31.4">SDA</text>
<text x="82.2" y="30.4">5</text>
<text x="195.1" y="35.3">RESET</text>
<text x="196.4" y="32.8">AREF</text>
<text x="197.7" y="30.4">3.3V</text>
<text x="204.6" y="31.5">3.3V</text>
<text x="204.6" y="33.9">AREF</text>
<text x="221.7" y="31.4">17(RX2)</text>
<text x="221.9" y="33.9">18(TX1)</text>
<text x="232" y="30.4">17</text>
<text x="232" y="32.8">18</text>
<text x="232" y="35.3">19</text>
<text x="199.4" y="37.7">A0</text>
<text x="199.4" y="40.2">A1</text>
<text x="204.6" y="36.4">RESET</text>
<text x="204.6" y="38.8">A0(RX0)</text>
<text x="204.6" y="41.2">A1(TX0)</text>
<text x="221.5" y="38.8">20(SDA)</text>
<text x="221.7" y="41.2">21(SCL)</text>
<text x="221.7" y="36.3">19(RX1)</text>
<text x="232" y="40.2">21</text>
<text x="232" y="37.7">20</text>
<text x="199.4" y="42.6">A2</text>
<text x="199.4" y="45.1">A3</text>
<text x="199.4" y="47.5">A4</text>
<text x="204.6" y="43.7">A2</text>
<text x="204.6" y="46.1">A3</text>
<text x="227.1" y="43.7">22</text>
<text x="227.1" y="46.1">23</text>
<text x="232" y="42.6">22</text>
<text x="232" y="45.1">23</text>
<text x="232" y="47.5">24</text>
<text x="199.4" y="50">A5</text>
<text x="199.4" y="52.4">A6</text>
<text x="204.6" y="48.6">A4</text>
<text x="204.6" y="51">A5</text>
<text x="204.6" y="53.5">A6</text>
<text x="227.1" y="48.6">24</text>
<text x="227.1" y="51">25</text>
<text x="227.1" y="53.5">26</text>
<text x="232" y="50">25</text>
<text x="232" y="52.4">26</text>
<text x="37.3" y="54.9">1</text>
<text x="37.3" y="57.3">2</text>
<text x="37.3" y="59.8">3</text>
<text x="43" y="55.9">A0</text>
<text x="43" y="58.4">A1</text>
<text x="73.3" y="55.9">VCC</text>
<text x="74.2" y="58.4">WP</text>
<text x="82.2" y="59.8">6</text>
<text x="82.2" y="57.3">7</text>
<text x="82.2" y="54.9">8</text>
<text x="199.4" y="54.9">A7</text>
<text x="199.4" y="57.3">A8</text>
<text x="199.4" y="59.8">A9</text>
<text x="204.6" y="55.9">A7</text>
<text x="204.6" y="58.4">A8</text>
<text x="227.1" y="55.9">27</text>
<text x="227.1" y="58.4">28</text>
<text x="232" y="54.9">27</text>
<text x="232" y="57.3">28</text>
<text x="232" y="59.8">29</text>
<text x="37.3" y="62.2">4</text>
<text x="43" y="60.8">A2</text>
<text x="43" y="63.3">VSS</text>
<text x="73.4" y="63.3">SDA</text>
<text x="73.6" y="60.8">SCL</text>
<text x="82.2" y="62.2">5</text>
<text x="198.3" y="62.2">A10</text>
<text x="198.4" y="64.7">A11</text>
<text x="204.6" y="60.8">A9</text>
<text x="204.6" y="63.3">A10</text>
<text x="204.6" y="65.7">A11</text>
<text x="227.1" y="60.8">29</text>
<text x="227.1" y="63.3">30</text>
<text x="227.1" y="65.7">31</text>
<text x="232" y="62.2">30</text>
<text x="232" y="64.7">31</text>
<text x="198.3" y="67.1">A12</text>
<text x="198.3" y="69.5">A13</text>
<text x="198.3" y="72">A14</text>
<text x="204.6" y="68.2">A12</text>
<text x="204.6" y="70.6">A13</text>
<text x="227.1" y="68.2">32</text>
<text x="227.1" y="70.6">33</text>
<text x="232" y="67.1">32</text>
<text x="232" y="69.5">33</text>
<text x="232" y="72">34</text>
<text x="18.5" y="76.9">2</text>
<text x="43" y="76.9">3</text>
<text x="77.3" y="76.9">5</text>
<text x="198.3" y="74.4">A15</text>
<text x="200.8" y="76.9">0</text>
<text x="204.6" y="73.1">A14</text>
<text x="204.6" y="75.5">A15</text>
<text x="204.6" y="78">0(RX0)</text>
<text x="227.1" y="73.1">34</text>
<text x="227.1" y="75.5">35</text>
<text x="227.1" y="78">36</text>
<text x="232" y="74.4">35</text>
<text x="232" y="76.9">36</text>
<text x="18.5" y="79.3">1</text>
<text x="43" y="81.8">1</text>
<text x="43" y="79.3">2</text>
<text x="77.3" y="81.8">3</text>
<text x="77.3" y="79.3">4</text>
<text x="200.8" y="79.3">1</text>
<text x="200.8" y="81.8">2</text>
<text x="204.6" y="80.4">1(TX0)</text>
<text x="204.6" y="82.9">2</text>
<text x="227.1" y="80.4">37</text>
<text x="227.1" y="82.9">38</text>
<text x="232" y="79.3">37</text>
<text x="232" y="81.8">38</text>
<text x="77.3" y="86.7">1</text>
<text x="77.3" y="84.2">2</text>
<text x="200.8" y="84.2">3</text>
<text x="200.8" y="86.7">4</text>
<text x="200.8" y="89.1">5</text>
<text x="204.6" y="85.3">3</text>
<text x="204.6" y="87.8">4</text>
<text x="227.1" y="87.8">40</text>
<text x="227.1" y="85.3">39</text>
<text x="232" y="86.7">40</text>
<text x="232" y="84.2">39</text>
<text x="232" y="89.1">41</text>
<text x="18.5" y="94">6</text>
<text x="18.5" y="91.6">7</text>
<text x="200.8" y="91.6">6</text>
<text x="200.8" y="94">7</text>
<text x="204.6" y="90.2">5</text>
<text x="204.6" y="92.7">6</text>
<text x="204.6" y="95.1">7</text>
<text x="227.1" y="90.2">41</text>
<text x="227.1" y="92.7">42</text>
<text x="227.1" y="95.1">43</text>
<text x="232" y="91.6">42</text>
<text x="232" y="94">43</text>
<text x="18.5" y="101.4">3</text>
<text x="18.5" y="98.9">4</text>
<text x="18.5" y="96.5">5</text>
<text x="77.3" y="101.4">4</text>
<text x="77.3" y="98.9">5</text>
<text x="199.6" y="101.4">10</text>
<text x="200.8" y="96.5">8</text>
<text x="200.8" y="98.9">9</text>
<text x="204.6" y="97.6">8</text>
<text x="204.6" y="100">9</text>
<text x="227.1" y="97.5">44</text>
<text x="227.1" y="100">45</text>
<text x="232" y="96.5">44</text>
<text x="232" y="98.9">45</text>
<text x="232" y="101.4">46</text>
<text x="18.5" y="106.3">1</text>
<text x="18.5" y="103.8">2</text>
<text x="77.3" y="106.3">2</text>
<text x="77.3" y="103.8">3</text>
<text x="199.6" y="106.3">12</text>
<text x="199.8" y="103.8">11</text>
<text x="204.6" y="102.5">10</text>
<text x="204.6" y="104.9">11</text>
<text x="204.6" y="107.3">12</text>
<text x="227.1" y="102.4">46</text>
<text x="227.1" y="104.9">47</text>
<text x="227.1" y="107.3">48</text>
<text x="232" y="103.8">47</text>
<text x="232" y="106.3">48</text>
<text x="77.3" y="108.7">1</text>
<text x="194.1" y="108.7">GND@0</text>
<text x="194.1" y="111.2">GND@1</text>
<text x="194.1" y="113.6">GND@2</text>
<text x="204.6" y="109.8">GND</text>
<text x="204.6" y="112.2">GND</text>
<text x="227.1" y="112.2">50</text>
<text x="227.1" y="109.8">49</text>
<text x="232" y="113.6">51</text>
<text x="232" y="111.2">50</text>
<text x="232" y="108.7">49</text>
<text x="18.5" y="118.5">GND</text>
<text x="194.1" y="118.5">GND@4</text>
<text x="194.1" y="116.1">GND@3</text>
<text x="204.6" y="119.6">GND</text>
<text x="204.6" y="114.7">GND</text>
<text x="204.6" y="117.1">GND</text>
<text x="227.1" y="119.6">53</text>
<text x="227.1" y="117.1">52</text>
<text x="227.1" y="114.7">51</text>
<text x="232" y="118.5">53</text>
<text x="232" y="116.1">52</text>
<text x="18.5" y="125.9">TXO</text>
<text x="18.5" y="123.4">VCC</text>
<text x="18.5" y="121">CTS</text>
<text x="18.5" y="130.8">DTR</text>
<text x="18.5" y="128.3">RXI</text>
<text x="111.5" y="160.1">19</text>
<text x="111.5" y="157.7">20</text>
<text x="111.5" y="167.5">16</text>
<text x="111.5" y="165">17</text>
<text x="111.5" y="162.6">18</text>
<text x="111.5" y="172.4">14</text>
<text x="111.5" y="169.9">15</text>
<text x="111.5" y="179.7">11</text>
<text x="111.5" y="177.3">12</text>
<text x="111.5" y="174.8">13</text>
<text x="23.4" y="184.6">6</text>
<text x="111.5" y="184.6">9</text>
<text x="111.5" y="182.2">10</text>
<text x="23.4" y="192">3</text>
<text x="23.4" y="189.5">4</text>
<text x="23.4" y="187.1">5</text>
<text x="53.9" y="187.1">2</text>
<text x="75.3" y="189.5">7</text>
<text x="75.3" y="187.1">8</text>
<text x="75.3" y="192">6</text>
<text x="111.5" y="192">6</text>
<text x="111.5" y="189.5">7</text>
<text x="111.5" y="187.1">8</text>
<text x="23.4" y="196.9">1</text>
<text x="23.4" y="194.4">2</text>
<text x="53.9" y="196.9">3</text>
<text x="75.3" y="196.9">5</text>
<text x="111.5" y="196.9">4</text>
<text x="111.5" y="194.4">5</text>
<text x="111.5" y="201.8">2</text>
<text x="111.5" y="199.3">3</text>
<text x="111.5" y="204.2">1</text>
</g>
</svg>
